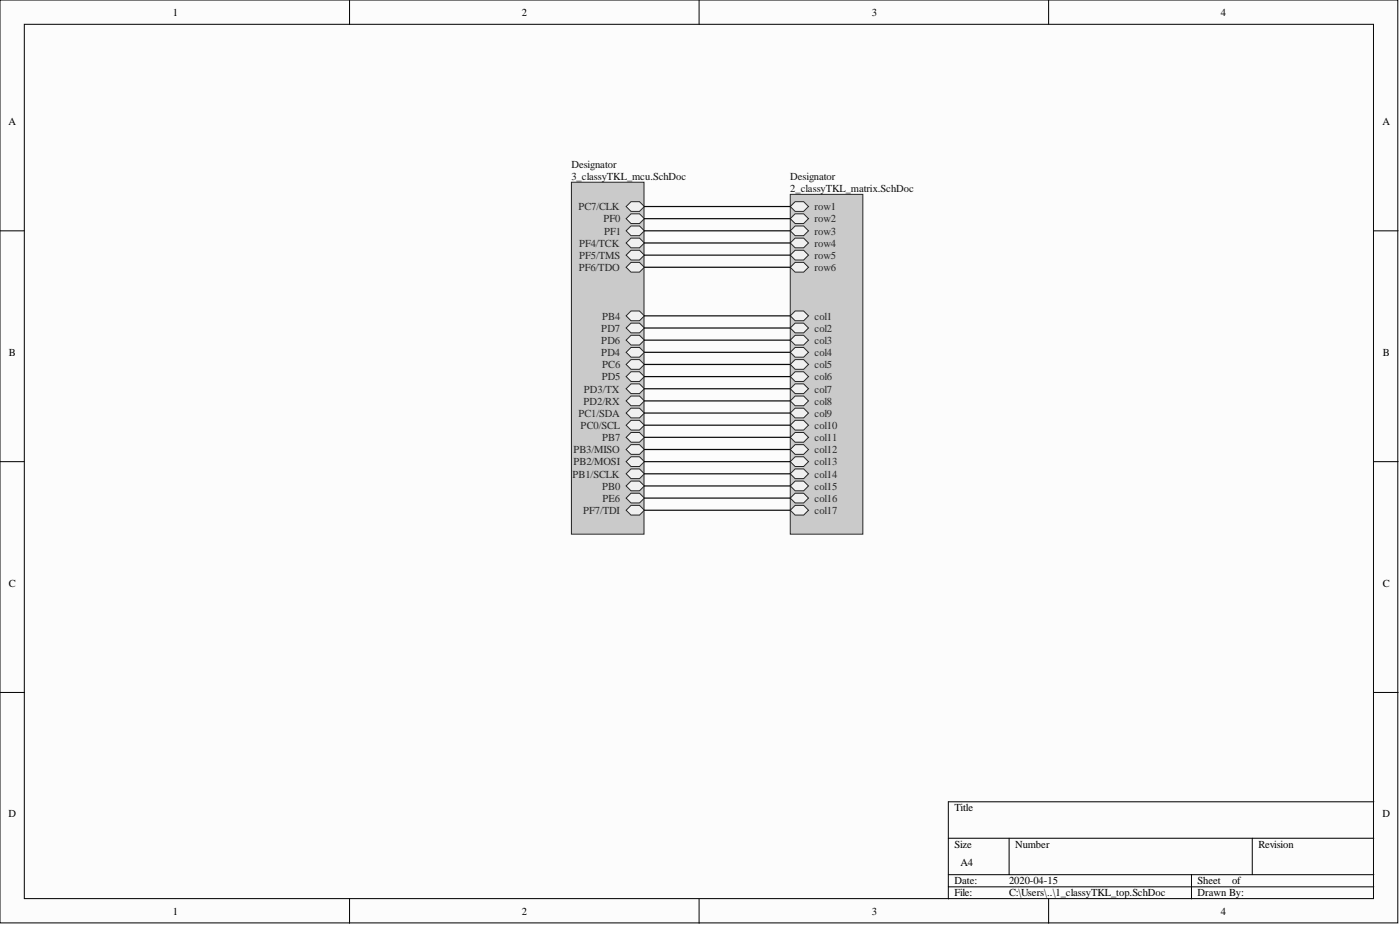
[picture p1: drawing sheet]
<svg xmlns="http://www.w3.org/2000/svg" width="292mm" height="193mm" viewBox="0 0 292 193" stroke-linecap="round" stroke-linejoin="round" font-family="sans-serif">
<g fill="#fcfcfc" stroke="#000" stroke-width=".21">
<path d="M0 0h291.6v192.5h-291.6z"/>
<path d="M5.1 5.1h281.5v182.4h-281.5z"/>
</g>
<g fill="none" stroke="#000" stroke-width=".21">
<path d="M72.9 0v5.1M145.9 0v5.1M218.8 0v5.1M0 48.2h5.1M286.6 48.2h5.1M0 96.3h5.1M286.6 96.3h5.1M0 144.5h5.1M286.6 144.5h5.1M197.9 174.9h88.7M210.5 174.9v7.6M261.3 174.9v7.6"/>
<path d="M286.6 167.3h-88.7v20.2M72.9 187.5v5.1M145.9 187.5v5.1M197.9 182.5h88.7M197.9 185h88.7M218.8 187.5v5.1M248.6 182.5v5"/>
</g>
<path d="M119.2 38h15.2v73.4h-15.2z" fill="#cacaca" stroke="#262626" stroke-width=".21"/>
<path d="M130.6 78.6l1.1-1h1.7l1 1-1 1h-1.7z" fill-rule="evenodd" fill="#f0f0f0"/>
<path d="M130.6 78.6l1.1-1h1.7l1 1-1 1h-1.7z" fill="none" stroke="#262626" stroke-width=".21"/>
<path d="M130.6 65.9l1.1-1h1.7l1 1-1 1h-1.7z" fill-rule="evenodd" fill="#f0f0f0"/>
<path d="M130.6 65.9l1.1-1h1.7l1 1-1 1h-1.7z" fill="none" stroke="#262626" stroke-width=".21"/>
<path d="M130.6 71l1.1-1.1h1.7l1 1.1-1 1h-1.7z" fill-rule="evenodd" fill="#f0f0f0"/>
<path d="M130.6 71l1.1-1.1h1.7l1 1.1-1 1h-1.7z" fill="none" stroke="#262626" stroke-width=".21"/>
<path d="M130.6 101.4l1.1-1h1.7l1 1-1 1h-1.7z" fill-rule="evenodd" fill="#f0f0f0"/>
<path d="M130.6 101.4l1.1-1h1.7l1 1-1 1h-1.7z" fill="none" stroke="#262626" stroke-width=".21"/>
<path d="M130.6 96.3l1.1-1h1.7l1 1-1 1h-1.7z" fill-rule="evenodd" fill="#f0f0f0"/>
<path d="M130.6 96.3l1.1-1h1.7l1 1-1 1h-1.7z" fill="none" stroke="#262626" stroke-width=".21"/>
<path d="M130.6 93.8l1.1-1h1.7l1 1-1 1h-1.7z" fill-rule="evenodd" fill="#f0f0f0"/>
<path d="M130.6 93.8l1.1-1h1.7l1 1-1 1h-1.7z" fill="none" stroke="#262626" stroke-width=".21"/>
<path d="M130.6 68.4l1.1-1h1.7l1 1-1 1h-1.7z" fill-rule="evenodd" fill="#f0f0f0"/>
<path d="M130.6 68.4l1.1-1h1.7l1 1-1 1h-1.7z" fill="none" stroke="#262626" stroke-width=".21"/>
<path d="M130.6 43.1l1.1-1h1.7l1 1-1 1h-1.7z" fill-rule="evenodd" fill="#f0f0f0"/>
<path d="M130.6 43.1l1.1-1h1.7l1 1-1 1h-1.7z" fill="none" stroke="#262626" stroke-width=".21"/>
<path d="M130.6 103.9l1.1-1h1.7l1 1-1 1h-1.7z" fill-rule="evenodd" fill="#f0f0f0"/>
<path d="M130.6 103.9l1.1-1h1.7l1 1-1 1h-1.7z" fill="none" stroke="#262626" stroke-width=".21"/>
<path d="M130.6 45.6l1.1-1h1.7l1 1-1 1h-1.7z" fill-rule="evenodd" fill="#f0f0f0"/>
<path d="M130.6 45.6l1.1-1h1.7l1 1-1 1h-1.7z" fill="none" stroke="#262626" stroke-width=".21"/>
<path d="M130.6 48.2l1.1-1.1h1.7l1 1.1-1 1h-1.7z" fill-rule="evenodd" fill="#f0f0f0"/>
<path d="M130.6 48.2l1.1-1.1h1.7l1 1.1-1 1h-1.7z" fill="none" stroke="#262626" stroke-width=".21"/>
<path d="M130.6 53.2l1.1-1h1.7l1 1-1 1h-1.7z" fill-rule="evenodd" fill="#f0f0f0"/>
<path d="M130.6 53.2l1.1-1h1.7l1 1-1 1h-1.7z" fill="none" stroke="#262626" stroke-width=".21"/>
<path d="M130.6 83.6l1.1-1h1.7l1 1-1 1h-1.7z" fill-rule="evenodd" fill="#f0f0f0"/>
<path d="M130.6 83.6l1.1-1h1.7l1 1-1 1h-1.7z" fill="none" stroke="#262626" stroke-width=".21"/>
<path d="M130.6 50.7l1.1-1h1.7l1 1-1 1h-1.7z" fill-rule="evenodd" fill="#f0f0f0"/>
<path d="M130.6 50.7l1.1-1h1.7l1 1-1 1h-1.7z" fill="none" stroke="#262626" stroke-width=".21"/>
<path d="M130.6 106.4l1.1-1h1.7l1 1-1 1.1h-1.7z" fill-rule="evenodd" fill="#f0f0f0"/>
<path d="M130.6 106.4l1.1-1h1.7l1 1-1 1.1h-1.7z" fill="none" stroke="#262626" stroke-width=".21"/>
<path d="M130.6 55.8l1.1-1.1h1.7l1 1.1-1 1h-1.7z" fill-rule="evenodd" fill="#f0f0f0"/>
<path d="M130.6 55.8l1.1-1.1h1.7l1 1.1-1 1h-1.7z" fill="none" stroke="#262626" stroke-width=".21"/>
<path d="M130.6 73.5l1.1-1h1.7l1 1-1 1h-1.7z" fill-rule="evenodd" fill="#f0f0f0"/>
<path d="M130.6 73.5l1.1-1h1.7l1 1-1 1h-1.7z" fill="none" stroke="#262626" stroke-width=".21"/>
<path d="M130.6 98.8l1.1-1h1.7l1 1-1 1.1h-1.7z" fill-rule="evenodd" fill="#f0f0f0"/>
<path d="M130.6 98.8l1.1-1h1.7l1 1-1 1.1h-1.7z" fill="none" stroke="#262626" stroke-width=".21"/>
<path d="M130.6 88.7l1.1-1h1.7l1 1-1 1h-1.7z" fill-rule="evenodd" fill="#f0f0f0"/>
<path d="M130.6 88.7l1.1-1h1.7l1 1-1 1h-1.7z" fill="none" stroke="#262626" stroke-width=".21"/>
<path d="M130.6 76l1.1-1h1.7l1 1-1 1h-1.7z" fill-rule="evenodd" fill="#f0f0f0"/>
<path d="M130.6 76l1.1-1h1.7l1 1-1 1h-1.7z" fill="none" stroke="#262626" stroke-width=".21"/>
<path d="M130.6 91.2l1.1-1h1.7l1 1-1 1.1h-1.7z" fill-rule="evenodd" fill="#f0f0f0"/>
<path d="M130.6 91.2l1.1-1h1.7l1 1-1 1.1h-1.7z" fill="none" stroke="#262626" stroke-width=".21"/>
<path d="M130.6 86.2l1.1-1h1.7l1 1-1 1h-1.7z" fill-rule="evenodd" fill="#f0f0f0"/>
<path d="M130.6 86.2l1.1-1h1.7l1 1-1 1h-1.7z" fill="none" stroke="#262626" stroke-width=".21"/>
<path d="M130.6 81.1l1.1-1h1.7l1 1-1 1h-1.7z" fill-rule="evenodd" fill="#f0f0f0"/>
<path d="M130.6 81.1l1.1-1h1.7l1 1-1 1h-1.7z" fill="none" stroke="#262626" stroke-width=".21"/>
<path d="M164.9 40.6h15.1v70.8h-15.1z" fill="#cacaca" stroke="#262626" stroke-width=".21"/>
<path d="M164.9 78.6l1-1h1.8l1 1-1 1h-1.8z" fill-rule="evenodd" fill="#f0f0f0"/>
<path d="M164.9 78.6l1-1h1.8l1 1-1 1h-1.8z" fill="none" stroke="#262626" stroke-width=".21"/>
<path d="M164.9 83.6l1-1h1.8l1 1-1 1h-1.8z" fill-rule="evenodd" fill="#f0f0f0"/>
<path d="M164.9 83.6l1-1h1.8l1 1-1 1h-1.8z" fill="none" stroke="#262626" stroke-width=".21"/>
<path d="M164.9 76l1-1h1.8l1 1-1 1h-1.8z" fill-rule="evenodd" fill="#f0f0f0"/>
<path d="M164.9 76l1-1h1.8l1 1-1 1h-1.8z" fill="none" stroke="#262626" stroke-width=".21"/>
<path d="M164.9 81.1l1-1h1.8l1 1-1 1h-1.8z" fill-rule="evenodd" fill="#f0f0f0"/>
<path d="M164.9 81.1l1-1h1.8l1 1-1 1h-1.8z" fill="none" stroke="#262626" stroke-width=".21"/>
<path d="M164.9 71l1-1.1h1.8l1 1.1-1 1h-1.8z" fill-rule="evenodd" fill="#f0f0f0"/>
<path d="M164.9 71l1-1.1h1.8l1 1.1-1 1h-1.8z" fill="none" stroke="#262626" stroke-width=".21"/>
<path d="M164.9 68.4l1-1h1.8l1 1-1 1h-1.8z" fill-rule="evenodd" fill="#f0f0f0"/>
<path d="M164.9 68.4l1-1h1.8l1 1-1 1h-1.8z" fill="none" stroke="#262626" stroke-width=".21"/>
<path d="M164.9 65.9l1-1h1.8l1 1-1 1h-1.8z" fill-rule="evenodd" fill="#f0f0f0"/>
<path d="M164.9 65.9l1-1h1.8l1 1-1 1h-1.8z" fill="none" stroke="#262626" stroke-width=".21"/>
<path d="M164.9 73.5l1-1h1.8l1 1-1 1h-1.8z" fill-rule="evenodd" fill="#f0f0f0"/>
<path d="M164.9 73.5l1-1h1.8l1 1-1 1h-1.8z" fill="none" stroke="#262626" stroke-width=".21"/>
<path d="M164.9 86.2l1-1h1.8l1 1-1 1h-1.8z" fill-rule="evenodd" fill="#f0f0f0"/>
<path d="M164.9 86.2l1-1h1.8l1 1-1 1h-1.8z" fill="none" stroke="#262626" stroke-width=".21"/>
<path d="M164.9 48.2l1-1.1h1.8l1 1.1-1 1h-1.8z" fill-rule="evenodd" fill="#f0f0f0"/>
<path d="M164.9 48.2l1-1.1h1.8l1 1.1-1 1h-1.8z" fill="none" stroke="#262626" stroke-width=".21"/>
<path d="M164.9 43.1l1-1h1.8l1 1-1 1h-1.8z" fill-rule="evenodd" fill="#f0f0f0"/>
<path d="M164.9 43.1l1-1h1.8l1 1-1 1h-1.8z" fill="none" stroke="#262626" stroke-width=".21"/>
<path d="M164.9 50.7l1-1h1.8l1 1-1 1h-1.8z" fill-rule="evenodd" fill="#f0f0f0"/>
<path d="M164.9 50.7l1-1h1.8l1 1-1 1h-1.8z" fill="none" stroke="#262626" stroke-width=".21"/>
<path d="M164.9 45.6l1-1h1.8l1 1-1 1h-1.8z" fill-rule="evenodd" fill="#f0f0f0"/>
<path d="M164.9 45.6l1-1h1.8l1 1-1 1h-1.8z" fill="none" stroke="#262626" stroke-width=".21"/>
<path d="M164.9 55.8l1-1.1h1.8l1 1.1-1 1h-1.8z" fill-rule="evenodd" fill="#f0f0f0"/>
<path d="M164.9 55.8l1-1.1h1.8l1 1.1-1 1h-1.8z" fill="none" stroke="#262626" stroke-width=".21"/>
<path d="M164.9 53.2l1-1h1.8l1 1-1 1h-1.8z" fill-rule="evenodd" fill="#f0f0f0"/>
<path d="M164.9 53.2l1-1h1.8l1 1-1 1h-1.8z" fill="none" stroke="#262626" stroke-width=".21"/>
<path d="M164.9 88.7l1-1h1.8l1 1-1 1h-1.8z" fill-rule="evenodd" fill="#f0f0f0"/>
<path d="M164.9 88.7l1-1h1.8l1 1-1 1h-1.8z" fill="none" stroke="#262626" stroke-width=".21"/>
<path d="M164.9 91.2l1-1h1.8l1 1-1 1.1h-1.8z" fill-rule="evenodd" fill="#f0f0f0"/>
<path d="M164.9 91.2l1-1h1.8l1 1-1 1.1h-1.8z" fill="none" stroke="#262626" stroke-width=".21"/>
<path d="M164.9 98.8l1-1h1.8l1 1-1 1.1h-1.8z" fill-rule="evenodd" fill="#f0f0f0"/>
<path d="M164.9 98.8l1-1h1.8l1 1-1 1.1h-1.8z" fill="none" stroke="#262626" stroke-width=".21"/>
<path d="M164.9 101.4l1-1h1.8l1 1-1 1h-1.8z" fill-rule="evenodd" fill="#f0f0f0"/>
<path d="M164.9 101.4l1-1h1.8l1 1-1 1h-1.8z" fill="none" stroke="#262626" stroke-width=".21"/>
<path d="M164.9 96.3l1-1h1.8l1 1-1 1h-1.8z" fill-rule="evenodd" fill="#f0f0f0"/>
<path d="M164.9 96.3l1-1h1.8l1 1-1 1h-1.8z" fill="none" stroke="#262626" stroke-width=".21"/>
<path d="M164.9 93.8l1-1h1.8l1 1-1 1h-1.8z" fill-rule="evenodd" fill="#f0f0f0"/>
<path d="M164.9 93.8l1-1h1.8l1 1-1 1h-1.8z" fill="none" stroke="#262626" stroke-width=".21"/>
<path d="M164.9 103.9l1-1h1.8l1 1-1 1h-1.8z" fill-rule="evenodd" fill="#f0f0f0"/>
<path d="M164.9 103.9l1-1h1.8l1 1-1 1h-1.8z" fill="none" stroke="#262626" stroke-width=".21"/>
<path d="M164.9 106.4l1-1h1.8l1 1-1 1.1h-1.8z" fill-rule="evenodd" fill="#f0f0f0"/>
<path d="M164.9 106.4l1-1h1.8l1 1-1 1.1h-1.8z" fill="none" stroke="#262626" stroke-width=".21"/>
<g fill="none" stroke="#0e0e0e" stroke-width=".26">
<path d="M134.4 55.8h30.5M134.4 53.2h30.5M134.4 50.7h30.5M134.4 48.2h30.5M134.4 45.6h30.5M134.4 43.1h30.5M134.4 78.6h30.5M134.4 73.5h30.5M134.4 71h30.5M134.4 65.9h30.5M134.4 68.4h30.5M134.4 76h30.5"/>
<path d="M134.4 86.2h30.5M134.4 83.6h30.5M134.4 81.1h30.5M134.4 88.7h30.5M134.4 91.2h30.5M134.4 93.8h30.5M134.4 96.3h30.5M134.4 98.8h30.5M134.4 101.4h30.5M134.4 103.9h30.5M134.4 106.4h30.5"/>
</g>
<g font-size="2.2">
<text x="36.1" y="3.3">1</text>
<text x="108.9" y="3.3">2</text>
<text x="181.9" y="3.3">3</text>
<text x="254.7" y="3.3">4</text>
<text x="1.8" y="26.1">A</text>
<text x="288.4" y="26.1">A</text>
<text x="1.9" y="74.2">B</text>
<text x="288.5" y="74.2">B</text>
<text x="1.9" y="122.4">C</text>
<text x="288.5" y="122.4">C</text>
<text x="1.8" y="170.5">D</text>
<text x="199.1" y="169.3">Title</text>
<text x="288.4" y="170.5">D</text>
<text x="199.1" y="176.9">Size</text>
<text x="211.8" y="176.9">Number</text>
<text x="262.5" y="176.9">Revision</text>
<text x="199.1" y="184.5">Date:</text>
<text x="200.4" y="180.7">A4</text>
<text x="210.5" y="184.5">2020-04-15</text>
<text x="249.9" y="184.5">Sheet</text>
<text x="257.1" y="184.5">of</text>
<text x="36.1" y="190.8">1</text>
<text x="108.9" y="190.8">2</text>
<text x="181.9" y="190.8">3</text>
<text x="199.1" y="187">File:</text>
<text x="210.5" y="187">C:\Users\..\1_classyTKL_top.SchDoc</text>
<text x="249.9" y="187">Drawn By:</text>
<text x="254.7" y="190.8">4</text>
</g>
<g font-size="2.2" fill="#0e0e0e">
<text x="119.2" y="35">Designator</text>
<text x="119.2" y="37.5">3_classyTKL_mcu.SchDoc</text>
<text x="164.9" y="37.5">Designator</text>
<text x="164.9" y="40.1">2_classyTKL_matrix.SchDoc</text>
</g>
<g font-size="2.2" fill="#262626">
<text x="120.7" y="43.9">PC7/CLK</text>
<text x="125.9" y="46.4">PF0</text>
<text x="170" y="43.9">row1</text>
<text x="170" y="46.4">row2</text>
<text x="120.8" y="51.5">PF4/TCK</text>
<text x="126.1" y="49">PF1</text>
<text x="170" y="49">row3</text>
<text x="170" y="51.5">row4</text>
<text x="120.7" y="56.6">PF6/TDO</text>
<text x="120.8" y="54">PF5/TMS</text>
<text x="170" y="56.6">row6</text>
<text x="170" y="54">row5</text>
<text x="125.5" y="71.8">PD6</text>
<text x="125.5" y="69.2">PD7</text>
<text x="125.6" y="66.7">PB4</text>
<text x="170" y="71.8">col3</text>
<text x="170" y="69.2">col2</text>
<text x="170" y="66.7">col1</text>
<text x="125.5" y="74.3">PD4</text>
<text x="125.6" y="76.8">PC6</text>
<text x="170" y="76.8">col5</text>
<text x="170" y="74.3">col4</text>
<text x="121.8" y="81.9">PD3/TX</text>
<text x="125.5" y="79.4">PD5</text>
<text x="170" y="79.4">col6</text>
<text x="170" y="81.9">col7</text>
<text x="120.7" y="87">PC1/SDA</text>
<text x="121.2" y="89.5">PC0/SCL</text>
<text x="121.8" y="84.4">PD2/RX</text>
<text x="170" y="84.4">col8</text>
<text x="170" y="87">col9</text>
<text x="170" y="89.5">col10</text>
<text x="119.6" y="94.6">PB3/MISO</text>
<text x="125.6" y="92">PB7</text>
<text x="170" y="92">col11</text>
<text x="170" y="94.6">col12</text>
<text x="119.5" y="99.6">PB1/SCLK</text>
<text x="119.7" y="97.1">PB2/MOSI</text>
<text x="170" y="99.6">col14</text>
<text x="170" y="97.1">col13</text>
<text x="121.7" y="107.2">PF7/TDI</text>
<text x="125.6" y="102.2">PB0</text>
<text x="125.7" y="104.7">PE6</text>
<text x="170" y="102.2">col15</text>
<text x="170" y="104.7">col16</text>
<text x="170" y="107.2">col17</text>
</g>
</svg>
